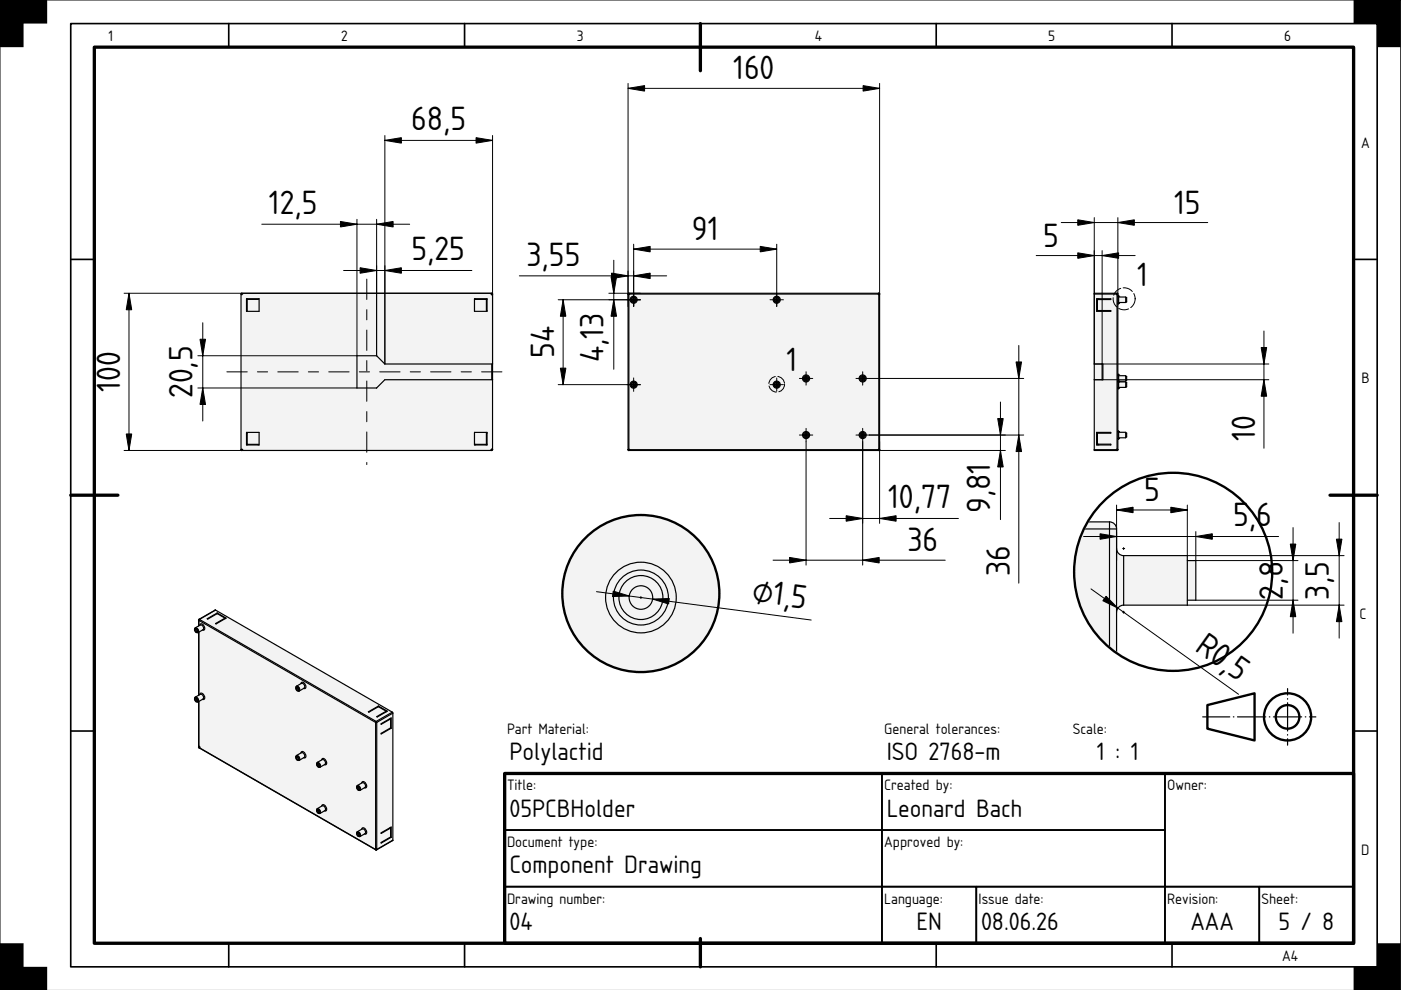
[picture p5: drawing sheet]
<svg xmlns="http://www.w3.org/2000/svg" width="297mm" height="210mm" viewBox="0 0 297 210" stroke-linecap="round" stroke-linejoin="round" font-family="sans-serif">
<path d="M0 0h297v210h-297z" fill="#fff" stroke="#000" stroke-width=".21"/>
<path d="M20 10h267v190h-267zM148.5 5v10M15 105h10M282 105h10M107 164h180v36h-180zM148.5 199v6" fill="none" stroke="#000" stroke-width=".7"/>
<g fill="none" stroke="#000" stroke-width=".35">
<path d="M15 5h277v200h-277zM48.5 5v5M98.5 5v5M198.5 5v5M248.5 5v5M15 55h5M287 55h5M15 155h5M287 155h5M107 164h80v12h-80zM107 176h80v12h-80zM187 176h60v12h-60z"/>
<path d="M187 164h60v12h-60zM247 164h40v24h-40zM48.5 200v5M98.5 200v5M107 188h80v12h-80zM187 188h20v12h-20zM198.5 200v5M207 188h40v12h-40zM247 188h20v12h-20zM248.5 200v5M267 188h20v12h-20z"/>
</g>
<path d="M0 0h10v5h-5v5h-5zM287 0h10v10h-5v-5h-5zM0 200h5v5h5v5h-10zM292 200h5v10h-10v-5h5z" fill="#000"/>
<g fill="none" stroke="#000" stroke-width=".5">
<path d="M256 149.5l10-2.5v10l-10-2.5z"/>
<circle cx="273" cy="152" r="5"/>
<circle cx="273" cy="152" r="2.5"/>
</g>
<path d="M255 152h24" fill="none" stroke="#000" stroke-width=".25" stroke-dasharray="6 .7 .1 .7" stroke-dashoffset=".2"/>
<path d="M273 158v-12" fill="none" stroke="#000" stroke-width=".25" stroke-dasharray="6 .7 .1 .7" stroke-dashoffset="4.6"/>
<g fill="#f1f3f5">
<path d="M232 62.2h4.8l.2 .1 .1 .6 1.8 .2v.9l-1.7 .1-.2 .2v15.2l.2 .2h1.5v.1h.2v.9h-.2v.1l-1.7 .1 1.9 .2v.9l-1.7 .1-.2 .2v9.2l.2 .2h1.5v.1h.2v.9h-.2v.1l-1.6 .1-.1 2.4-.2 .2h-4.8z" fill-rule="evenodd"/>
<path d="M232 62.3h4.8v33h-4.8v-14.8h1.8v-3.3h-1.8z" fill-rule="evenodd"/>
<path d="M232 77.2h1.7v3.3h-1.7z" fill-rule="evenodd"/>
<path d="M236.8 62.3h.2v33h-.2z" fill-rule="evenodd"/>
<path d="M237.2 91.7h1.5v1.1h-1.5z" fill-rule="evenodd"/>
<path d="M237.2 63h1.5v1.1h-1.5z" fill-rule="evenodd"/>
<path d="M237.2 79.7h1.5v1.1h-1.5z" fill-rule="evenodd"/>
<path d="M237.2 81h1.5v1.1h-1.5z" fill-rule="evenodd"/>
<path d="M232.5 91.7h3v.1h-2.8v2.4h2.8v.1h-3z" fill-rule="evenodd"/>
<path d="M232.5 63.3h3v.2h-2.8v2.3h2.8v.2h-3z" fill-rule="evenodd"/>
<path d="M232.5 63.3l.3 .2 .2-.2h2.5v.2h-2.8v2.3h2.8v.2h-3z" fill-rule="evenodd"/>
<path d="M232.5 91.7h3v.1h-2.8v2.4h2.8v.1h-2.5l-.2-.1-.3 .1z" fill-rule="evenodd"/>
</g>
<path d="M232 62.3h4.8M233.8 77.2v3.3M232 95.4h4.8" fill="none" stroke="#f1f3f5" stroke-width=".21"/>
<g fill="#f1f3f5">
<path d="M237 62.8l.2 .2v1.1l-.2 .2z" fill-rule="evenodd"/>
<path d="M237 91.5l.2 .2v1.1l-.2 .2z" fill-rule="evenodd"/>
<path d="M237 80.8l.2 .2v1.1l-.2 .2z" fill-rule="evenodd"/>
<path d="M237 79.5l.2 .2v1.1l-.2 .1z" fill-rule="evenodd"/>
<path d="M238.7 81.1h.2v.9h-.2z" fill-rule="evenodd"/>
<path d="M238.7 63.1h.2v.9h-.2z" fill-rule="evenodd"/>
<path d="M238.7 91.8h.2v.9h-.2z" fill-rule="evenodd"/>
<path d="M238.7 79.8h.2v.9h-.2z" fill-rule="evenodd"/>
<path d="M232.7 94.2l.3 .1h-.3z" fill-rule="evenodd"/>
<path d="M236.8 62.2l.2 .1h-.2z" fill-rule="evenodd"/>
<path d="M236.8 95.3h.2l-.2 .2z" fill-rule="evenodd"/>
<path d="M232.7 63.3h.3l-.2 .2z" fill-rule="evenodd"/>
</g>
<circle cx="238.3" cy="63.4" r="2.33" fill="none" stroke="#000" stroke-width=".21" stroke-dasharray="2.2 .5"/>
<g fill="none" stroke="#000" stroke-width=".25">
<path d="M232 77.2h1.8v3.3h-1.8M232 62.3h5M232.5 63.3h3v.2h-2.8v2.3h2.8v.2h-3zM232.7 63.3l.1 .2 .2-.2M233.7 77.2v3.3M236.8 62.2l.2 .1M236.8 62.2h-4.8v33.3h4.8M236.8 62.2v33.3M237 62.8l.2 .2M237 79.5l.2 .2M237 62.3v33M237.2 64.1l-.2 .2"/>
<path d="M237.2 63h1.5v1.1h-1.5M237.2 79.7h1.5v1.1h-1.5M237.2 63v1.1M237.2 79.7v1.1M238.7 63.1h.2v.9h-.2M238.7 79.8h.2v.9h-.2M232 95.3h5M232.7 94.2h2.8v.1h-3v-2.6h3v.1h-2.8v2.5M232.8 94.2l.2 .1M237 95.3l-.2 .2M237 80.8l.2 .2M237 91.5l.2 .2"/>
<path d="M237.2 82.1l-.2 .2M237.2 80.8l-.2 .1M237.2 92.8l-.2 .2M237.2 81h1.5v1.1h-1.5M237.2 91.7h1.5v1.1h-1.5M237.2 81v1.1M237.2 91.7v1.1M238.7 81.1h.2v.9h-.2M238.7 91.8h.2v.9h-.2"/>
</g>
<g fill="#fff" stroke="#000" stroke-width=".21">
<path d="M236.8 62.1v.5zM236.6 62.3h.5z" fill-rule="evenodd"/>
<path d="M236.8 95.1v.5zM236.6 95.3h.5z" fill-rule="evenodd"/>
<path d="M237.2 64.1v.4zM236.9 64.3h.5z" fill-rule="evenodd"/>
<path d="M237.2 82.1v.4zM236.9 82.3h.5z" fill-rule="evenodd"/>
<path d="M237.2 80.8v.4zM236.9 81h.5z" fill-rule="evenodd"/>
<path d="M237.2 92.8v.4zM236.9 93h.5z" fill-rule="evenodd"/>
<path d="M237.2 62.6v.4zM236.9 62.8h.5z" fill-rule="evenodd"/>
<path d="M237.2 80.6v.4zM236.9 80.8h.5z" fill-rule="evenodd"/>
<path d="M237.2 79.3v.4zM236.9 79.5h.5z" fill-rule="evenodd"/>
<path d="M237.2 91.3v.4zM236.9 91.5h.5z" fill-rule="evenodd"/>
</g>
<path d="M219.7 54.2h21M225 47.2h31.1M232 46.1v31.1h37M233.7 53.1v24.1M237 46.1v16.2M268 70.2v24.8M232 80.5h37" fill="none" stroke="#000" stroke-width=".21"/>
<path d="M228.5 53.6l3.5 .6-3.5 .6zM228.5 46.6l3.5 .6-3.5 .6zM233.7 54.2l3.5-.6v1.2zM237 47.2l3.5-.6v1.2zM267.4 73.7h1.2l-.6 3.5zM268 80.5l.6 3.5h-1.2z" fill="#000" stroke="#000" stroke-width=".21"/>
<g fill="#f1f3f5">
<path d="M133.2 62.2h53.2v33.3h-53.2z" fill-rule="evenodd"/>
<path d="M133.3 62.3h53v33h-53z" fill-rule="evenodd"/>
</g>
<path d="M133.2 62.3v33M133.3 62.3h53M186.4 62.3v33M133.3 95.4h53" fill="none" stroke="#f1f3f5" stroke-width=".21"/>
<g fill="#f1f3f5">
<path d="M134.3 62.1v2.9v-.7l.8-.7a.75 .75 0 0 1-1 .6 .75 .75 0 0 1-.3-1.2 .75 .75 0 0 1 1.2 .3l.1 .3-.8 .7 .6-.7a.58 .58 0 0 1-.8 .5 .58 .58 0 0 1-.2-1 .58 .58 0 0 1 1 .2v.3l-.6 .5 .5-.5a.47 .47 0 0 1-.6 .4 .47 .47 0 0 1-.2-.7 .47 .47 0 0 1 .7 0l.1 .3-.5 .4 .3-.4-.3 .2-.2-.2 .2-.3 .3 .3-.3 .2z" fill-rule="evenodd"/>
<path d="M164.7 62.1v2.9v-.7l.7-.7a.75 .75 0 0 1-1 .6 .75 .75 0 0 1-.3-1.2 .75 .75 0 0 1 1.3 .3v.3l-.7 .7 .6-.7a.58 .58 0 0 1-.8 .5 .58 .58 0 0 1-.2-1 .58 .58 0 0 1 .9 .2l.1 .3-.6 .5 .4-.5a.47 .47 0 0 1-.6 .4 .47 .47 0 0 1-.2-.7 .47 .47 0 0 1 .8 0v.3l-.4 .4 .2-.4-.2 .2-.3-.2 .3-.3 .2 .3-.2 .2z" fill-rule="evenodd"/>
<path d="M164.7 80.1v2.9v-.7l.7-.7a.75 .75 0 0 1-1 .6 .75 .75 0 0 1-.3-1.2 .75 .75 0 0 1 1.3 .3v.3l-.7 .7 .6-.7a.58 .58 0 0 1-.8 .5 .58 .58 0 0 1-.2-1 .58 .58 0 0 1 .9 .2l.1 .3-.6 .5 .4-.5a.47 .47 0 0 1-.6 .4 .47 .47 0 0 1-.2-.7 .47 .47 0 0 1 .8 0v.3l-.4 .4 .2-.4-.2 .2-.3-.2 .3-.3 .2 .3-.2 .2z" fill-rule="evenodd"/>
<path d="M134.3 80.1v2.9v-.7l.8-.7a.75 .75 0 0 1-1 .6 .75 .75 0 0 1-.3-1.2 .75 .75 0 0 1 1.2 .3l.1 .3-.8 .7 .6-.7a.58 .58 0 0 1-.8 .5 .58 .58 0 0 1-.2-1 .58 .58 0 0 1 1 .2v.3l-.6 .5 .5-.5a.47 .47 0 0 1-.6 .4 .47 .47 0 0 1-.2-.7 .47 .47 0 0 1 .7 0l.1 .3-.5 .4 .3-.4-.3 .2-.2-.2 .2-.3 .3 .3-.3 .2z" fill-rule="evenodd"/>
<path d="M170.9 78.8v2.9v-.7l.8-.8a.75 .75 0 0 1-1.1 .7 .75 .75 0 0 1-.2-1.2 .75 .75 0 0 1 1.2 .2l.1 .3-.8 .8 .6-.8a.58 .58 0 0 1-.8 .6 .58 .58 0 0 1-.2-1 .58 .58 0 0 1 .9 .2l.1 .2-.6 .6 .4-.6a.42 .42 0 0 1-.5 .4 .42 .42 0 0 1-.2-.6 .42 .42 0 0 1 .7 0v.2l-.4 .5 .3-.5-.3 .3-.2-.3 .2-.2 .3 .2-.3 .3z" fill-rule="evenodd"/>
<path d="M182.9 78.8v2.9v-.7l.8-.8a.75 .75 0 0 1-1.1 .7 .75 .75 0 0 1-.2-1.2 .75 .75 0 0 1 1.2 .2l.1 .3-.8 .8 .6-.8a.58 .58 0 0 1-.8 .6 .58 .58 0 0 1-.2-1 .58 .58 0 0 1 .9 .2l.1 .2-.6 .6 .4-.6a.42 .42 0 0 1-.5 .4 .42 .42 0 0 1-.2-.6 .42 .42 0 0 1 .7 0v.2l-.4 .5 .3-.5-.3 .3-.2-.3 .2-.2 .3 .2-.3 .3z" fill-rule="evenodd"/>
<path d="M182.9 90.8v2.9v-.7l.8-.8a.75 .75 0 0 1-1.1 .7 .75 .75 0 0 1-.2-1.2 .75 .75 0 0 1 1.2 .2l.1 .3-.8 .8 .6-.8a.58 .58 0 0 1-.8 .6 .58 .58 0 0 1-.2-1 .58 .58 0 0 1 .9 .2l.1 .2-.6 .6 .4-.6a.42 .42 0 0 1-.5 .4 .42 .42 0 0 1-.2-.6 .42 .42 0 0 1 .7 0v.2l-.4 .5 .3-.5-.3 .3-.2-.3 .2-.2 .3 .2-.3 .3z" fill-rule="evenodd"/>
<path d="M170.9 90.8v2.9v-.7l.8-.8a.75 .75 0 0 1-1.1 .7 .75 .75 0 0 1-.2-1.2 .75 .75 0 0 1 1.2 .2l.1 .3-.8 .8 .6-.8a.58 .58 0 0 1-.8 .6 .58 .58 0 0 1-.2-1 .58 .58 0 0 1 .9 .2l.1 .2-.6 .6 .4-.6a.42 .42 0 0 1-.5 .4 .42 .42 0 0 1-.2-.6 .42 .42 0 0 1 .7 0v.2l-.4 .5 .3-.5-.3 .3-.2-.3 .2-.2 .3 .2-.3 .3z" fill-rule="evenodd"/>
<path d="M133.2 95.3h.1v.2z" fill-rule="evenodd"/>
<path d="M186.3 62.2l.2 .1h-.2z" fill-rule="evenodd"/>
<path d="M133.2 62.2h.1v.1h-.1z" fill-rule="evenodd"/>
<path d="M186.3 95.3h.2l-.2 .2z" fill-rule="evenodd"/>
<circle cx="134.3" cy="63.6" r=".75"/>
<circle cx="164.7" cy="63.6" r=".75"/>
<circle cx="170.9" cy="80.2" r=".75"/>
<circle cx="182.9" cy="80.2" r=".75"/>
<circle cx="164.7" cy="81.6" r=".75"/>
<circle cx="134.3" cy="81.6" r=".75"/>
<circle cx="170.9" cy="92.2" r=".75"/>
<circle cx="182.9" cy="92.2" r=".75"/>
<circle cx="182.9" cy="92.2" r=".58"/>
<circle cx="134.3" cy="63.6" r=".58"/>
<circle cx="134.3" cy="81.6" r=".58"/>
<circle cx="170.9" cy="80.2" r=".58"/>
<circle cx="182.9" cy="80.2" r=".58"/>
<circle cx="164.7" cy="81.6" r=".58"/>
<circle cx="164.7" cy="63.6" r=".58"/>
<circle cx="170.9" cy="92.2" r=".58"/>
<circle cx="134.3" cy="63.6" r=".47"/>
<circle cx="164.7" cy="81.6" r=".47"/>
<circle cx="164.7" cy="63.6" r=".47"/>
<circle cx="134.3" cy="81.6" r=".47"/>
<circle cx="182.9" cy="92.2" r=".42"/>
<circle cx="170.9" cy="80.2" r=".42"/>
<circle cx="182.9" cy="80.2" r=".42"/>
<circle cx="170.9" cy="92.2" r=".42"/>
<circle cx="164.7" cy="63.6" r=".25"/>
<circle cx="134.3" cy="81.6" r=".25"/>
<circle cx="164.7" cy="81.6" r=".25"/>
<circle cx="134.3" cy="63.6" r=".25"/>
<circle cx="170.9" cy="80.2" r=".25"/>
<circle cx="182.9" cy="80.2" r=".25"/>
<circle cx="170.9" cy="92.2" r=".25"/>
<circle cx="182.9" cy="92.2" r=".25"/>
</g>
<path d="M132.9 63.6h2.9M163.3 63.6h2.8M132.9 81.6h2.9M163.3 81.6h2.8M169.5 80.2h2.8M169.5 92.2h2.8M181.5 80.2h2.8M181.5 92.2h2.8" fill="none" stroke="#f1f3f5" stroke-width=".21"/>
<circle cx="164.7" cy="81.5" r="1.67" fill="none" stroke="#000" stroke-width=".21" stroke-dasharray="2.2 .5"/>
<g fill="none" stroke="#000" stroke-width=".25">
<path d="M133.2 62.3v33M133.2 62.3h53.3M133.3 62.2l-.1 .1M133.3 62.2h53M133.3 62.2v33.3M186.3 62.2l.2 .1M186.3 62.2v33.3M186.5 62.3v33M133.2 95.3l.1 .2M133.2 95.3h53.3M133.3 95.5h53M186.5 95.3l-.2 .2"/>
<circle cx="134.3" cy="63.6" r=".75"/>
<circle cx="134.3" cy="63.6" r=".47"/>
<circle cx="134.3" cy="63.6" r=".58"/>
<circle cx="134.3" cy="63.6" r=".25"/>
<circle cx="164.7" cy="63.6" r=".75"/>
<circle cx="164.7" cy="63.6" r=".47"/>
<circle cx="164.7" cy="63.6" r=".58"/>
<circle cx="164.7" cy="63.6" r=".25"/>
<circle cx="134.3" cy="81.6" r=".75"/>
<circle cx="134.3" cy="81.6" r=".47"/>
<circle cx="134.3" cy="81.6" r=".58"/>
<circle cx="134.3" cy="81.6" r=".25"/>
<circle cx="164.7" cy="81.6" r=".75"/>
<circle cx="164.7" cy="81.6" r=".47"/>
<circle cx="164.7" cy="81.6" r=".58"/>
<circle cx="164.7" cy="81.6" r=".25"/>
<circle cx="170.9" cy="80.2" r=".75"/>
<circle cx="170.9" cy="92.2" r=".75"/>
<circle cx="170.9" cy="80.2" r=".42"/>
<circle cx="170.9" cy="92.2" r=".42"/>
<circle cx="170.9" cy="92.2" r=".58"/>
<circle cx="170.9" cy="80.2" r=".58"/>
<circle cx="170.9" cy="92.2" r=".25"/>
<circle cx="170.9" cy="80.2" r=".25"/>
<circle cx="182.9" cy="80.2" r=".75"/>
<circle cx="182.9" cy="92.2" r=".75"/>
<circle cx="182.9" cy="80.2" r=".42"/>
<circle cx="182.9" cy="92.2" r=".42"/>
<circle cx="182.9" cy="92.2" r=".58"/>
<circle cx="182.9" cy="80.2" r=".58"/>
<circle cx="182.9" cy="92.2" r=".25"/>
<circle cx="182.9" cy="80.2" r=".25"/>
</g>
<g fill="none" stroke="#000" stroke-width=".21" stroke-dasharray="4.3 2.2 2.2 2.2">
<path d="M134.3 65v-2.9M135.8 63.6h-2.9M164.7 65v-2.9M166.1 63.6h-2.8M134.3 83v-2.9M135.8 81.6h-2.9M164.7 83v-2.9M166.1 81.6h-2.8M170.9 81.7v-2.9M170.9 93.7v-2.9M172.3 80.2h-2.8M172.3 92.2h-2.8"/>
<path d="M182.9 81.7v-2.9M182.9 93.7v-2.9M184.3 80.2h-2.8M184.3 92.2h-2.8"/>
</g>
<g fill="#fff" stroke="#000" stroke-width=".21">
<path d="M133.3 62.1v.5zM133.1 62.3h.5z" fill-rule="evenodd"/>
<path d="M186.3 62.1v.5zM186.1 62.3h.5z" fill-rule="evenodd"/>
<path d="M186.3 95.1v.5zM186.1 95.3h.5z" fill-rule="evenodd"/>
<path d="M133.3 95.1v.5zM133.1 95.3h.5z" fill-rule="evenodd"/>
<path d="M134.3 63.3v.5zM134.1 63.6h.5z" fill-rule="evenodd"/>
<path d="M134.3 81.3v.5zM134.1 81.6h.5z" fill-rule="evenodd"/>
<path d="M164.7 63.3v.5zM164.5 63.6h.4z" fill-rule="evenodd"/>
<path d="M164.7 81.3v.5zM164.5 81.6h.4z" fill-rule="evenodd"/>
<path d="M170.9 80v.5zM170.7 80.2h.4z" fill-rule="evenodd"/>
<path d="M170.9 92v.5zM170.7 92.2h.4z" fill-rule="evenodd"/>
<path d="M182.9 80v.5zM182.7 80.2h.4z" fill-rule="evenodd"/>
<path d="M182.9 92v.5zM182.7 92.2h.4z" fill-rule="evenodd"/>
</g>
<g fill="none" stroke="#000" stroke-width=".21">
<path d="M133.2 18.7h53.3M133.2 17.7v47.3M186.5 17.7v44.6M110.1 58.5h31.2M130.1 55.2v23.1M134.3 51.8v13.2M134.3 52.8h30.4M164.7 51.8v13.2M118.4 63.6h17.4M119.4 63.6v18M129.1 62.2h6.7M216 73.2v50.4"/>
<path d="M118.4 81.6h17.4M170.9 93.7v26.1M182.9 93.7v26.1M184.3 92.2h32.7M184.3 95.5h28.9M184.3 80.2h32.7M186.5 93.7v17.3M212.1 85.2v25M163.9 118.8h36.5M175.9 109.9h27.3"/>
</g>
<g fill="#000" stroke="#000" stroke-width=".21">
<path d="M133.2 18.7l3.5-.5v1.1zM183 18.2l3.5 .5-3.5 .6zM129.7 57.9l3.5 .6-3.5 .6zM134.3 58.5l3.5-.6v1.2zM134.3 52.8l3.5-.6v1.2zM161.2 52.2l3.5 .6-3.5 .6zM119.4 63.6l.6 3.5h-1.2zM129.6 58.7h1.1l-.6 3.5zM130.1 63.6l.6 3.5h-1.1zM118.8 78.1h1.2l-.6 3.5zM211.5 88.7h1.2l-.6 3.5zM212.1 95.5l.6 3.5h-1.2z"/>
<path d="M215.4 76.7h1.2l-.6 3.5zM216 92.2l.6 3.5h-1.2zM167.4 118.2l3.5 .6-3.5 .6zM179.4 109.3l3.5 .6-3.5 .6zM182.9 118.8l3.5-.6v1.2zM186.5 109.9l3.5-.6v1.2z"/>
</g>
<g fill="#f1f3f5">
<path d="M51.1 62.2h53.3v33.3h-53.3z" fill-rule="evenodd"/>
<path d="M51.1 62.2h53.3v15h-22.8l-1.8-1.8h-4.1v6.9h4.1l1.8-1.8h22.8v15h-53.3z" fill-rule="evenodd"/>
<path d="M75.7 75.4h4.1l1.8 1.8h22.7v3.3h-22.7l-1.8 1.8h-4.1z" fill-rule="evenodd"/>
<path d="M52.3 63.3h2.6v2.7h-2.6z" fill-rule="evenodd"/>
<path d="M52.3 91.7h2.6v2.6h-2.6z" fill-rule="evenodd"/>
<path d="M100.6 91.7h2.7v2.6h-2.7z" fill-rule="evenodd"/>
<path d="M100.6 63.3h2.7v2.7h-2.7z" fill-rule="evenodd"/>
<path d="M100.6 91.7h2.7l-.2 .1v2.4l.2 .1-.2-.1h-2.3l-.2 .1z" fill-rule="evenodd"/>
<path d="M52.3 91.7h2.6v2.6l-.1-.1h-2.4l-.1 .1 .1-.1v-2.4z" fill-rule="evenodd"/>
<path d="M52.3 63.3l.1 .2h2.4l.1-.2v2.7h-2.6l.1-.2v-2.3z" fill-rule="evenodd"/>
<path d="M100.6 63.3l.2 .2h2.3l.2-.2-.2 .2v2.3l.2 .2h-2.7z" fill-rule="evenodd"/>
</g>
<path d="M52.3 63.5v2.3M52.4 63.4h2.4M100.8 63.4h2.3M103.2 63.5v2.3M104.3 77.2v3.3M52.3 91.8v2.4M52.4 94.3h2.4M100.8 94.3h2.3M103.2 91.8v2.4" fill="none" stroke="#f1f3f5" stroke-width=".21"/>
<g fill="none" stroke="#000" stroke-width=".25">
<path d="M51.1 62.2h53.3v33.3h-53.3zM52.3 63.3h2.6v2.7h-2.6zM52.4 63.3v2.5h-.1M54.8 63.3v.2h-2.5M79.8 75.4l1.8 1.8h22.8M79.8 75.4h.1M79.8 75.4h-4.1v6.9h4.1M100.6 63.3h2.7v2.7h-2.7zM100.8 63.3v.2h2.5M103.1 63.3v.2M103.1 63.5v2.3h.2M104.3 77.2v3.3"/>
<path d="M52.3 91.7h2.6v2.6h-2.6zM52.3 91.8h.1v2.5M52.3 94.2h2.5v.1M79.8 82.3h.1M100.6 91.7h2.7v2.6h-2.7zM103.1 94.2v.1M103.3 91.8h-.2v2.4M103.3 94.2h-2.5v.1M104.4 80.5h-22.8l-1.8 1.8"/>
</g>
<path d="M77.8 59.2v39.3M48.1 78.8h59.3" fill="none" stroke="#000" stroke-width=".21" stroke-dasharray="4.3 2.2 2.2 2.2"/>
<g fill="#fff" stroke="#000" stroke-width=".21">
<path d="M104.3 62.1v.5zM104 62.3h.5z" fill-rule="evenodd"/>
<path d="M51.3 62.1v.5zM51 62.3h.5z" fill-rule="evenodd"/>
<path d="M51.3 95.1v.5zM51 95.3h.5z" fill-rule="evenodd"/>
<path d="M104.3 95.1v.5zM104 95.3h.5z" fill-rule="evenodd"/>
</g>
<path d="M81.6 29.8h22.8M81.6 28.7v48.5M104.4 28.7v48.5M55.5 47.5h31.3M72.8 57.4h27.2M75.7 46.5v28.9h-33.8M79.8 46.5v28.9M26.3 62.2h78M27.3 62.2v33.3M43 68.4v20.9M26.3 95.5h78M41.9 82.3h33.8" fill="none" stroke="#000" stroke-width=".21"/>
<path d="M81.6 29.8l3.5-.6v1.2zM100.9 29.2l3.5 .6-3.5 .6zM72.2 47l3.5 .5-3.5 .6zM76.3 56.8l3.5 .6-3.5 .5zM79.8 47.5l3.5-.5v1.1zM81.6 57.4l3.5-.6v1.1zM27.3 62.2l.6 3.5h-1.1zM42.4 71.9h1.2l-.6 3.5zM26.8 92h1.1l-.6 3.5zM43 82.3l.6 3.5h-1.2z" fill="#000" stroke="#000" stroke-width=".21"/>
<g fill="#f1f3f5">
<path d="M42.1 131.4l3.6-2 37.6 21.7v27.1l-3.6 2-37.5-21.6-.1-9.8a.59 .59 0 0 1-.7-.2 .59 .59 0 0 1 0-.8l.7-.4v-13.3a.59 .59 0 0 1-.7-.2 .59 .59 0 0 1 0-.8l.7-.4z" fill-rule="evenodd"/>
<path d="M42.2 131.5l37.4 21.7v26.9l-37.4-21.6v-9.8l.7-.4h.3a.79 .79 0 0 0 .1-.9 .79 .79 0 0 0-.9-.4l-.2 .4v-13.4l.7-.4h.3a.79 .79 0 0 0 .1-.9 .79 .79 0 0 0-.9-.4l-.2 .4z" fill-rule="evenodd"/>
<path d="M42.3 131.3l3.4-1.9 37.5 21.6-3.4 2z" fill-rule="evenodd"/>
<path d="M79.9 153.2l3.4-2v26.9l-3.4 2z" fill-rule="evenodd"/>
<path d="M42.3 131.3l37.5 21.7-.2 .2-37.4-21.7z" fill-rule="evenodd"/>
<path d="M79.6 153.2h.3v26.9h-.1h-.2z" fill-rule="evenodd"/>
<path d="M62.9 160.2l.9-.6 .1-.2a.79 .79 0 0 1 .8 .4 .79 .79 0 0 1-.1 .9h-.2l-1 .5a.61 .61 0 0 1-.6-.3 .61 .61 0 0 1 .1-.7z" fill-rule="evenodd"/>
<path d="M62.9 145.5l.9-.5 .1-.3a.79 .79 0 0 1 .8 .4 .79 .79 0 0 1-.1 .9h-.2l-1 .5a.61 .61 0 0 1-.6-.3 .61 .61 0 0 1 .1-.7z" fill-rule="evenodd"/>
<path d="M67.3 161.7l.9-.6 .1-.2a.79 .79 0 0 1 .8 .4 .79 .79 0 0 1-.1 .9l-.2-.1-1 .6-.2-.1a.61 .61 0 0 1-.3-.9z" fill-rule="evenodd"/>
<path d="M75.7 166.6l1-.6 .1-.2a.79 .79 0 0 1 .8 .4 .79 .79 0 0 1-.1 .9l-.2-.1-1 .6-.3-.1a.61 .61 0 0 1-.3-.9z" fill-rule="evenodd"/>
<path d="M75.7 176.4l1-.6 .1-.2a.79 .79 0 0 1 .8 .4 .79 .79 0 0 1-.1 .9l-.2-.1-1 .6-.3-.1a.61 .61 0 0 1-.3-.9z" fill-rule="evenodd"/>
<path d="M67.3 171.5l.9-.6 .1-.2a.79 .79 0 0 1 .8 .4 .79 .79 0 0 1-.1 .9l-.2-.1-1 .6-.2-.1a.61 .61 0 0 1-.3-.9z" fill-rule="evenodd"/>
<path d="M42.2 158.6l37.5 21.6z" fill-rule="evenodd"/>
<path d="M41.4 133.1l.7-.4a.6 .6 0 0 1 .9 0 .6 .6 0 0 1-.1 .9l-.9 .5a.67 .67 0 0 0-.6-1z" fill-rule="evenodd"/>
<path d="M41.4 147.8l.7-.4a.6 .6 0 0 1 .9 0 .6 .6 0 0 1-.1 .9l-.9 .5a.67 .67 0 0 0-.6-1z" fill-rule="evenodd"/>
<path d="M75.7 176.4l1-.6a.6 .6 0 0 1 .7 .3 .6 .6 0 0 1-.1 .7l-1 .6a.67 .67 0 0 0-.6-1z" fill-rule="evenodd"/>
<path d="M67.3 171.5l.9-.6a.6 .6 0 0 1 .7 .3 .6 .6 0 0 1-.1 .7l-1 .6a.67 .67 0 0 0-.5-1z" fill-rule="evenodd"/>
<path d="M62.9 145.5l.9-.5a.6 .6 0 0 1 .7 .2 .6 .6 0 0 1-.1 .8l-1 .5a.67 .67 0 0 0-.5-1z" fill-rule="evenodd"/>
<path d="M67.3 161.7l.9-.6a.6 .6 0 0 1 .7 .3 .6 .6 0 0 1-.1 .7l-1 .6a.67 .67 0 0 0-.5-1z" fill-rule="evenodd"/>
<path d="M62.9 160.2l.9-.6a.6 .6 0 0 1 .7 .3 .6 .6 0 0 1-.1 .8l-1 .5a.67 .67 0 0 0-.5-1z" fill-rule="evenodd"/>
<path d="M75.7 166.6l1-.6a.6 .6 0 0 1 .7 .3 .6 .6 0 0 1-.1 .7l-1 .6a.67 .67 0 0 0-.6-1z" fill-rule="evenodd"/>
<path d="M79.8 153l3.4-2 .1 .1v.1l-3.4 2z" fill-rule="evenodd"/>
<path d="M78.1 150.9l2.1-1.2 1.9 1.1-2.1 1.2-.1-.1 2-1.1-1.7-1-2 1.2z" fill-rule="evenodd"/>
<path d="M43.9 131.2l2.2-1.2 1.8 1.1-2.1 1.2-.1-.1 2-1.1-1.6-1-2.1 1.2z" fill-rule="evenodd"/>
<path d="M80.8 153.4l2.1-1.2v2.2l-2.1 1.2v-.1l2-1.2v-1.9l-2 1.2z" fill-rule="evenodd"/>
<path d="M80.8 176.6l2.1-1.3v2.2l-2.1 1.3v-.2l2-1.1v-1.9l-2 1.1z" fill-rule="evenodd"/>
</g>
<path d="M42.1 134v13.4" fill="none" stroke="#f1f3f5" stroke-width=".21"/>
<g fill="#f1f3f5">
<path d="M42.1 148.8v9.6z" fill-rule="evenodd"/>
<path d="M76.8 175.6a.79 .79 0 0 1 .8 .4 .79 .79 0 0 1-.1 .9l-.2-.1a.6 .6 0 0 0 .1-.7 .6 .6 0 0 0-.7-.3z" fill-rule="evenodd"/>
<path d="M76.8 165.8a.79 .79 0 0 1 .8 .4 .79 .79 0 0 1-.1 .9l-.2-.1a.6 .6 0 0 0 .1-.7 .6 .6 0 0 0-.7-.3z" fill-rule="evenodd"/>
<path d="M63.9 159.4a.79 .79 0 0 1 .8 .4 .79 .79 0 0 1-.1 .9h-.2a.6 .6 0 0 0 .1-.8 .6 .6 0 0 0-.7-.3z" fill-rule="evenodd"/>
<path d="M63.9 144.7a.79 .79 0 0 1 .8 .4 .79 .79 0 0 1-.1 .9h-.2a.6 .6 0 0 0 .1-.8 .6 .6 0 0 0-.7-.2z" fill-rule="evenodd"/>
<path d="M68.3 170.7a.79 .79 0 0 1 .8 .4 .79 .79 0 0 1-.1 .9l-.2-.1a.6 .6 0 0 0 .1-.7 .6 .6 0 0 0-.7-.3z" fill-rule="evenodd"/>
<path d="M68.3 160.9a.79 .79 0 0 1 .8 .4 .79 .79 0 0 1-.1 .9l-.2-.1a.6 .6 0 0 0 .1-.7 .6 .6 0 0 0-.7-.3z" fill-rule="evenodd"/>
<path d="M42.4 147a.79 .79 0 0 1 .9 .4 .79 .79 0 0 1-.1 .9h-.3a.6 .6 0 0 0 .2-.8 .6 .6 0 0 0-.7-.2z" fill-rule="evenodd"/>
<path d="M42.4 132.3a.79 .79 0 0 1 .9 .4 .79 .79 0 0 1-.1 .9h-.3a.6 .6 0 0 0 .2-.8 .6 .6 0 0 0-.7-.2z" fill-rule="evenodd"/>
<path d="M41.3 148a.45 .45 0 0 1 .5 .3 .45 .45 0 0 1-.1 .5l-.4-.4z" fill-rule="evenodd"/>
<path d="M62.7 160.4h.1a.45 .45 0 0 1 .5 .2 .45 .45 0 0 1-.2 .6l-.4-.4z" fill-rule="evenodd"/>
<path d="M62.7 145.7h.1a.45 .45 0 0 1 .5 .2 .45 .45 0 0 1-.2 .6l-.4-.4z" fill-rule="evenodd"/>
<path d="M41.3 133.3a.45 .45 0 0 1 .5 .3 .45 .45 0 0 1-.1 .5l-.4-.4z" fill-rule="evenodd"/>
<path d="M67.2 161.9a.38 .38 0 0 1 .5 .2 .38 .38 0 0 1-.2 .5l-.3-.3z" fill-rule="evenodd"/>
<path d="M67.2 171.7a.38 .38 0 0 1 .5 .2 .38 .38 0 0 1-.2 .5l-.3-.3z" fill-rule="evenodd"/>
<path d="M75.7 166.8a.38 .38 0 0 1 .4 .2 .38 .38 0 0 1-.1 .5l-.3-.3z" fill-rule="evenodd"/>
<path d="M75.7 176.6a.38 .38 0 0 1 .4 .2 .38 .38 0 0 1-.1 .5l-.3-.3z" fill-rule="evenodd"/>
<path d="M80.8 178.6l2-1.1h.1l-2.1 1.3z" fill-rule="evenodd"/>
<path d="M78.1 150.9l2.1-1.2v.1l-2 1.2z" fill-rule="evenodd"/>
<path d="M80.8 155.5l2-1.2 .1 .1-2.1 1.2z" fill-rule="evenodd"/>
<path d="M43.9 131.2l2.2-1.2v.1l-2.1 1.2z" fill-rule="evenodd"/>
<path d="M79.9 151.9l2-1.1v.1l-1.9 1.1z" fill-rule="evenodd"/>
<path d="M45.7 132.2l2-1.1v.1l-1.9 1.1z" fill-rule="evenodd"/>
<path d="M80.8 153.4l1.9-1h.1l-2 1.2z" fill-rule="evenodd"/>
<path d="M80.8 176.6l1.9-1.1 .1 .1-2 1.1z" fill-rule="evenodd"/>
<path d="M46.1 130l1.8 1.1-.2 .1v-.1l-1.6-1z" fill-rule="evenodd"/>
<path d="M82.7 152.4l.2-.2v2.2l-.1-.1v-1.9z" fill-rule="evenodd"/>
<path d="M80.2 149.7l1.9 1.1-.2 .1v-.1l-1.7-1z" fill-rule="evenodd"/>
<path d="M82.7 175.5l.2-.2v2.2h-.1v-1.9z" fill-rule="evenodd"/>
<path d="M75.7 166.6a.6 .6 0 0 1 .6 .3 .6 .6 0 0 1-.1 .7l-.1-.1a.4 .4 0 0 0 .1-.6 .4 .4 0 0 0-.6 0z" fill-rule="evenodd"/>
<path d="M67.3 161.7a.6 .6 0 0 1 .6 .3 .6 .6 0 0 1-.2 .7l-.1-.1a.4 .4 0 0 0 .2-.6 .4 .4 0 0 0-.7 0z" fill-rule="evenodd"/>
<path d="M75.7 176.4a.6 .6 0 0 1 .6 .3 .6 .6 0 0 1-.1 .7l-.1-.1a.4 .4 0 0 0 .1-.6 .4 .4 0 0 0-.6 0z" fill-rule="evenodd"/>
<path d="M67.3 171.5a.6 .6 0 0 1 .6 .3 .6 .6 0 0 1-.2 .7l-.1-.1a.4 .4 0 0 0 .2-.6 .4 .4 0 0 0-.7 0z" fill-rule="evenodd"/>
<path d="M42.2 131.3l3.4-2z" fill-rule="evenodd"/>
<path d="M79.9 180.1l3.4-1.9z" fill-rule="evenodd"/>
<path d="M41.4 133.2a.48 .48 0 0 1 .5 .3 .48 .48 0 0 1 0 .5l-.1-.4z" fill-rule="evenodd"/>
<path d="M62.9 160.3a.48 .48 0 0 1 .5 .3 .48 .48 0 0 1-.1 .5l-.1-.5z" fill-rule="evenodd"/>
<path d="M62.9 145.6a.48 .48 0 0 1 .5 .3 .48 .48 0 0 1-.1 .5l-.1-.5z" fill-rule="evenodd"/>
<path d="M41.4 147.9a.48 .48 0 0 1 .5 .3 .48 .48 0 0 1 0 .5l-.1-.4z" fill-rule="evenodd"/>
<path d="M41.4 133.1a.61 .61 0 0 1 .6 .4 .61 .61 0 0 1-.1 .6h-.1a.46 .46 0 0 0 .1-.6 .46 .46 0 0 0-.6-.2z" fill-rule="evenodd"/>
<path d="M62.9 145.5a.61 .61 0 0 1 .6 .4 .61 .61 0 0 1-.2 .6h-.1a.46 .46 0 0 0 .2-.6 .46 .46 0 0 0-.7-.2z" fill-rule="evenodd"/>
<path d="M62.9 160.2a.61 .61 0 0 1 .6 .3 .61 .61 0 0 1-.2 .7h-.1a.46 .46 0 0 0 .2-.6 .46 .46 0 0 0-.7-.2z" fill-rule="evenodd"/>
<path d="M41.4 147.8a.61 .61 0 0 1 .6 .4 .61 .61 0 0 1-.1 .6h-.1a.46 .46 0 0 0 .1-.6 .46 .46 0 0 0-.6-.2z" fill-rule="evenodd"/>
<path d="M75.8 176.5a.42 .42 0 0 1 .5 .2 .42 .42 0 0 1-.1 .5l-.1-.4z" fill-rule="evenodd"/>
<path d="M75.8 166.7a.42 .42 0 0 1 .5 .2 .42 .42 0 0 1-.1 .5l-.1-.4z" fill-rule="evenodd"/>
<path d="M67.3 171.6a.42 .42 0 0 1 .5 .2 .42 .42 0 0 1-.1 .5l-.1-.4z" fill-rule="evenodd"/>
<path d="M67.3 161.8a.42 .42 0 0 1 .5 .2 .42 .42 0 0 1-.1 .5l-.1-.4z" fill-rule="evenodd"/>
<path d="M75.8 166.9l.2 .2v.3l-.2-.1z" fill-rule="evenodd"/>
<path d="M41.4 148.2l.3 .1v.3l-.2-.1z" fill-rule="evenodd"/>
<path d="M67.3 171.8l.2 .2v.3l-.2-.1z" fill-rule="evenodd"/>
<path d="M67.3 162l.2 .2v.3l-.2-.1z" fill-rule="evenodd"/>
<path d="M62.9 160.6l.2 .1v.3l-.2-.1z" fill-rule="evenodd"/>
<path d="M62.9 145.9l.2 .1v.3l-.2-.1z" fill-rule="evenodd"/>
<path d="M41.4 133.5l.3 .1v.3l-.2-.1z" fill-rule="evenodd"/>
<path d="M75.8 176.7l.2 .2v.3l-.2-.1z" fill-rule="evenodd"/>
<path d="M42.1 131.5v1.2z" fill-rule="evenodd"/>
<path d="M79.8 153l.1 .2h-.3z" fill-rule="evenodd"/>
<path d="M42.2 131.3v.2z" fill-rule="evenodd"/>
<path d="M79.6 180.1h.3z" fill-rule="evenodd"/>
<path d="M83.2 178.2l.1-.1z" fill-rule="evenodd"/>
<path d="M42.1 158.4l.1 .1z" fill-rule="evenodd"/>
<path d="M42.2 158.5h.1z" fill-rule="evenodd"/>
<path d="M42.1 158.4l.1 .2z" fill-rule="evenodd"/>
<path d="M79.7 180.2h.1z" fill-rule="evenodd"/>
<path d="M67.2 161.9l.1-.1z" fill-rule="evenodd"/>
<path d="M67.2 171.7l.1-.1z" fill-rule="evenodd"/>
<path d="M75.7 176.6l.1-.1z" fill-rule="evenodd"/>
<path d="M75.7 166.8l.1-.1z" fill-rule="evenodd"/>
<path d="M41.3 148l.2-.1z" fill-rule="evenodd"/>
<path d="M62.8 145.7l.1-.1z" fill-rule="evenodd"/>
<path d="M62.8 160.4l.1-.1z" fill-rule="evenodd"/>
<path d="M41.3 133.3l.2-.1z" fill-rule="evenodd"/>
</g>
<g fill="none" stroke="#000" stroke-width=".25">
<path d="M41.3 133.3v.5l.5 .3M41.3 133.3l.5 .3v.5M41.4 133.1a.67 .67 0 0 1 .6 1M41.4 133.1l-.1 .2M41.4 133.1l1.1-.6a.67 .67 0 0 1 .6 1l-1.1 .6M41.4 133.5l.3 .1v.3l-.2-.1zM41.5 133.2l.4 .3v.5M41.5 133.2l-.1 .1M41.5 133.2l-.2 .1M41.8 134.1h.2M41.9 134h.1M41.9 134l-.1 .1"/>
<path d="M42.1 131.5h.1M42.1 131.5v1.2M42.2 134l-.1 13.4M42.2 131.5l37.4 21.7M42.2 131.3l-.1 .2M42.2 131.3h.1M42.3 131.3l-.1 .2M42.3 131.3l37.5 21.7M42.4 132.6v-.3a.79 .79 0 0 1 .9 .4 .79 .79 0 0 1-.1 .9h-.3M45.6 129.3v.1M45.6 129.3l.1 .1M45.6 129.3l-3.4 2"/>
<path d="M45.7 129.4l37.5 21.6M45.7 129.4l-3.4 1.9M46.1 130l-2.2 1.2 .1 .1 2.1-1.2M46.1 130l1.8 1.1-2.1 1.2-.1-.1 2-1.1M46.1 130.1l1.6 1M46.1 130v.1M47.7 131.1v.1M41.3 148v.5l.5 .3M41.3 148l.5 .3v.5M41.4 147.8a.67 .67 0 0 1 .6 1M41.4 147.8l-.1 .2M41.4 147.8l1.1-.6a.67 .67 0 0 1 .6 1l-1.1 .6"/>
<path d="M41.4 148.2l.3 .1v.3l-.2-.1zM41.5 147.9l.4 .3v.5M41.5 147.9l-.1 .1M41.5 147.9l-.2 .1M41.8 148.8h.2M41.9 148.7h.1M41.9 148.7l-.1 .1M42.1 158.4l.1 .2M42.1 158.4l.1 .1M42.2 158.3l-.1 .1M42.2 158.5v.1M42.2 148.7v9.8"/>
<path d="M42.2 158.5l37.5 21.7M42.3 158.5l-.1 .1M42.4 147.3v-.3a.79 .79 0 0 1 .9 .4 .79 .79 0 0 1-.1 .9h-.3M62.8 145.7v.5l.4 .3M62.8 145.7l.4 .2v.6M62.9 145.5a.67 .67 0 0 1 .5 1M62.9 145.5l-.2 .2M62.9 145.5l1-.6a.67 .67 0 0 1 .6 1l-1.1 .6M62.9 145.9l.2 .1v.3l-.2-.1zM62.9 145.6l.5 .3v.5M62.9 145.6v.1M62.9 145.6l-.1 .1"/>
<path d="M63.2 146.5h.2M63.4 146.4h-.1M63.4 146.4l-.2 .1M63.8 145l.1-.3a.79 .79 0 0 1 .8 .4 .79 .79 0 0 1-.1 .9h-.2M63.8 159.6l.1-.2a.79 .79 0 0 1 .8 .4 .79 .79 0 0 1-.1 .9h-.2M79.6 153.2h.3M79.6 153.2v26.9M79.8 153l.1 .2M79.8 153l-.2 .2M79.9 153.2v26.9M80.2 149.7l1.9 1.1-2.1 1.2-.1-.1 2-1.1M80.2 149.7l-2.1 1.2 .1 .1 2-1.2"/>
<path d="M80.2 149.8l1.7 1M80.2 149.7v.1M81.9 150.8v.1M82.7 152.4h.1M82.8 152.4l-2 1.2v-.2l2.1-1.2v2.2M82.8 154.3l-2 1.2v.1l2.1-1.2M82.8 152.4v1.9M82.8 154.3l.1 .1M83.2 151l.1 .2M83.2 151l-3.4 2M83.3 151.2v26.9M83.3 151.2l-3.4 2"/>
<path d="M62.8 160.4v.5l.4 .3M62.8 160.4l.4 .2v.6M62.9 160.2a.67 .67 0 0 1 .5 1M62.9 160.2l-.2 .2M62.9 160.2l1-.6a.67 .67 0 0 1 .6 1l-1.1 .6M62.9 160.6l.2 .1v.3l-.2-.1zM62.9 160.3l.5 .3v.5M62.9 160.3v.1M62.9 160.3l-.1 .1M63.2 161.2h.2M63.4 161.1h-.1M63.4 161.1l-.2 .1"/>
<path d="M67.2 161.9v.5l.4 .2M67.2 161.9l.4 .2v.5M67.2 171.7v.5l.4 .2M67.2 171.7l.4 .2v.5M67.3 161.7a.67 .67 0 0 1 .5 1M67.3 161.7l-.2 .3M67.3 171.5a.67 .67 0 0 1 .5 1M67.3 171.5l-.2 .3M67.3 161.7l1-.7a.67 .67 0 0 1 .6 1.1l-1.1 .6M67.3 171.5l1-.7a.67 .67 0 0 1 .6 1.1l-1.1 .6M67.3 162l.2 .2v.3l-.2-.1zM67.3 171.8l.2 .2v.3l-.2-.1z"/>
<path d="M67.3 161.8l.5 .2v.5M67.3 161.8v.1M67.3 171.6l.5 .2v.5M67.3 171.6v.1M67.3 161.8l-.1 .1M67.3 171.6l-.1 .1M67.5 162.6h.1M67.5 172.4h.1M67.6 162.6l.2 .1M67.6 172.4l.2 .1M67.8 162.5h-.1M67.8 172.3h-.1"/>
<path d="M67.8 162.5l-.2 .1M67.8 172.3l-.2 .1M68.2 161.1l.1-.2a.79 .79 0 0 1 .8 .4 .79 .79 0 0 1-.1 .9l-.2-.1M68.2 170.9l.1-.2a.79 .79 0 0 1 .8 .4 .79 .79 0 0 1-.1 .9l-.2-.1M75.7 166.8v.5l.4 .2M75.7 166.8l.4 .2v.5M75.7 176.6v.5l.4 .2M75.7 176.6l.4 .2v.5M75.7 166.6a.67 .67 0 0 1 .6 1M75.7 166.6l-.1 .3M75.7 176.4a.67 .67 0 0 1 .6 1M75.7 176.4l-.1 .3"/>
<path d="M75.7 166.6l1.1-.7a.67 .67 0 0 1 .6 1.1l-1.1 .6M75.7 176.4l1.1-.7a.67 .67 0 0 1 .6 1.1l-1.1 .6M75.8 166.9l.2 .2v.3l-.2-.1zM75.8 176.7l.2 .2v.3l-.2-.1zM75.8 166.7l.4 .2v.5M75.8 166.7v.1M75.8 176.5l.4 .2v.5M75.8 176.5v.1M75.8 166.7l-.1 .1M75.8 176.5l-.1 .1M76 167.5l.3 .1M76 177.3l.3 .1"/>
<path d="M76.2 167.4h.1M76.2 177.2h.1M76.2 167.4l-.1 .1M76.2 177.2l-.1 .1M76.7 166l.1-.2a.79 .79 0 0 1 .8 .4 .79 .79 0 0 1-.1 .9l-.2-.1M76.7 175.8l.1-.2a.79 .79 0 0 1 .8 .4 .79 .79 0 0 1-.1 .9l-.2-.1M82.7 175.5l.1 .1M82.8 177.5l-2 1.1v.2l2.1-1.3M82.8 175.6l-2 1.1v-.1l2.1-1.3v2.2M82.8 175.6v1.9M82.8 177.5h.1M83.3 178.1l-.1 .1"/>
<path d="M83.3 178.1l-3.5 2.1M79.6 180.1h.3M79.6 180.1l.1 .1M79.7 180.2h.1M79.9 180.1l-.1 .1"/>
</g>
<g fill="#fff" stroke="#000" stroke-width=".21">
<path d="M42.3 131.2v.5zM42.1 131.5h.4z" fill-rule="evenodd"/>
<path d="M79.8 179.8v.5zM79.5 180h.5z" fill-rule="evenodd"/>
<path d="M42.3 158.2v.4zM42.1 158.4h.4z" fill-rule="evenodd"/>
</g>
<g fill="#f1f3f5">
<path d="M230.4 110.7h4.8a1.5 1.5 0 0 1 1.5 1.5v4.1a1.5 1.5 0 0 0 1.5 1.5h13.5v1.1h1.8v8.4h-1.8v1h-13.5a1.5 1.5 0 0 0-1.5 1.5v8.9a21.2 21.2 0 0 1-6.3-28z" fill-rule="evenodd"/>
<path d="M229.6 112.2h5.6v25.4a21.2 21.2 0 0 1-5.6-25.4z" fill-rule="evenodd"/>
<path d="M238.2 117.8h13.5v10.5h-13.5z" fill-rule="evenodd"/>
<path d="M235.2 112.2h1.5v26.5l-1.5-1.1z" fill-rule="evenodd"/>
<path d="M236.7 116.3a1.5 1.5 0 0 0 1.5 1.5v10.5a1.5 1.5 0 0 0-1.5 1.5z" fill-rule="evenodd"/>
<path d="M251.7 118.9h1.8v8.4h-1.8z" fill-rule="evenodd"/>
<path d="M230.4 110.7h4.8v1.5h-5.6z" fill-rule="evenodd"/>
<path d="M235.2 110.7a1.5 1.5 0 0 1 1.5 1.5h-1.5z" fill-rule="evenodd"/>
</g>
<path d="M229.6 112.2a21.2 21.2 0 0 0 5.6 25.4M229.6 112.2h7.1M235.2 110.7a1.5 1.5 0 0 1 1.5 1.5M235.2 110.7h-4.8l-.8 1.5M235.2 110.7v26.9M236.7 116.3a1.5 1.5 0 0 0 1.5 1.5M236.7 112.2v26.5l-1.5-1.1M238.2 117.8h13.5v10.5h-13.5M238.2 117.8v10.5M251.7 118.9h1.8v8.4h-1.8M238.2 128.3a1.5 1.5 0 0 0-1.5 1.5" fill="none" stroke="#000" stroke-width=".25"/>
<g fill="#fff" stroke="#000" stroke-width=".21">
<path d="M238.2 129.6v.4zM238 129.8h.5z" fill-rule="evenodd"/>
<path d="M238.2 116.1v.4zM238 116.3h.5z" fill-rule="evenodd"/>
</g>
<path d="M226.5 121.2a22.2 22.2 0 0 1 44.4 0 22.2 22.2 0 0 1-44.4 0zM227.5 121.2a21.3 21.3 0 0 1 42.5 0 21.3 21.3 0 0 1-42.5 0z" fill-rule="evenodd" fill="#fff" stroke="#fff" stroke-width="1"/>
<circle cx="248.7" cy="121.2" r="21" fill="none" stroke="#000" stroke-width=".5"/>
<path d="M229.7 113.8h41.4M236.7 108.1h15M236.7 107.1v11.8M251.7 107.1v10.7h33.3M253.5 112.7v6.2h21.7M274.2 111.9v22.4M283.9 110.8v24.5M231.3 124.9l31.3 22.3M251.7 128.3h33.3M253.5 127.3h21.7" fill="none" stroke="#000" stroke-width=".21"/>
<path d="M236.7 108.1l3.5-.6v1.2zM233.2 113.2l3.5 .6-3.5 .5zM248.2 107.5l3.5 .6-3.5 .6zM253.5 113.8l3.5-.6v1.1zM273.6 115.4h1.1l-.5 3.5zM283.3 114.3h1.2l-.6 3.5zM234.5 126.4l2.5 2.5-3.2-1.5zM274.2 127.3l.5 3.5h-1.1zM283.9 128.3l.6 3.5h-1.2z" fill="#000" stroke="#000" stroke-width=".21"/>
<g fill="#f1f3f5">
<circle cx="135.9" cy="125.8" r="16.8"/>
<circle cx="135.9" cy="126.7" r="7.5"/>
<circle cx="135.9" cy="126.7" r="5.8"/>
<circle cx="135.9" cy="126.7" r="4.7"/>
<circle cx="135.9" cy="126.7" r="2.5"/>
</g>
<g fill="none" stroke="#000" stroke-width=".25">
<circle cx="135.9" cy="125.8" r="16.8"/>
<circle cx="135.9" cy="126.7" r="7.5"/>
<circle cx="135.9" cy="126.7" r="5.8"/>
<circle cx="135.9" cy="126.7" r="4.7"/>
<circle cx="135.9" cy="126.7" r="2.5"/>
</g>
<path d="M135.9 126.5v.4zM135.7 126.7h.4z" fill-rule="evenodd" fill="#fff" stroke="#000" stroke-width=".21"/>
<path d="M118.1 125.8a17.8 17.8 0 0 1 35.6 0 17.8 17.8 0 0 1-35.6 0zM119 125.8a16.9 16.9 0 0 1 33.8 0 16.9 16.9 0 0 1-33.8 0z" fill-rule="evenodd" fill="#fff" stroke="#fff" stroke-width="1"/>
<circle cx="135.9" cy="125.8" r="16.7" fill="none" stroke="#000" stroke-width=".5"/>
<path d="M126.5 125.4l45.5 6.1" fill="none" stroke="#000" stroke-width=".21"/>
<path d="M130 125.3l3.4 1.1-3.5 .1zM138.4 127l3.5-.1-.1 1.2z" fill="#000" stroke="#000" stroke-width=".21"/>
<g font-size="6.7">
<text x="155.5" y="16.8">160</text>
<text x="87.2" y="27.6">68,5</text>
<text x="57" y="45.4">12,5</text>
<text x="248.9" y="45.3">15</text>
<text x="146.7" y="50.9">91</text>
<text x="221.1" y="52.3">5</text>
<text x="87.2" y="55.2">5,25</text>
<text x="111.6" y="56.3">3,55</text>
<text x="241.1" y="60.6">1</text>
<text x="117.5" y="75.9" transform="rotate(-90 117.5 75.9)">54</text>
<text x="127.9" y="76.8" transform="rotate(-90 127.9 76.8)">4,13</text>
<text x="25.5" y="83.1" transform="rotate(-90 25.5 83.1)">100</text>
<text x="166.7" y="78.7">1</text>
<text x="40.8" y="84.4" transform="rotate(-90 40.8 84.4)">20,5</text>
<text x="266.1" y="93.5" transform="rotate(-90 266.1 93.5)">10</text>
<text x="188.3" y="107.7">10,77</text>
<text x="242.6" y="106.2">5</text>
<text x="209.9" y="108.8" transform="rotate(-90 209.9 108.8)">9,81</text>
<text x="261.5" y="111.6">5,6</text>
<text x="192.4" y="116.9">36</text>
<text x="214.1" y="122.2" transform="rotate(-90 214.1 122.2)">36</text>
<text x="159.2" y="127.6" transform="rotate(8 159.2 127.6)">⌀1,5</text>
<text x="272" y="127.1" transform="rotate(-90 272 127.1)">2,8</text>
<text x="281.7" y="127.1" transform="rotate(-90 281.7 127.1)">3,5</text>
<text x="253.1" y="137.7" transform="rotate(36 253.1 137.7)">R0,5</text>
</g>
<g font-size="5">
<text x="108" y="161.2">Polylactid</text>
<text x="188" y="161.2">ISO 2768-m</text>
<text x="232.6" y="161.2">1 : 1</text>
<text x="108" y="173.2">05PCBHolder</text>
<text x="188" y="173.2">Leonard Bach</text>
<text x="108" y="185.2">Component Drawing</text>
<text x="108" y="197.2">04</text>
<text x="194.3" y="197.2">EN</text>
<text x="208" y="197.2">08.06.26</text>
<text x="252.4" y="197.2">AAA</text>
<text x="271.1" y="197.2">5 / 8</text>
</g>
<g font-size="3">
<text x="23" y="8.8">1</text>
<text x="72.3" y="8.8">2</text>
<text x="122.3" y="8.8">3</text>
<text x="172.7" y="8.8">4</text>
<text x="222.3" y="8.8">5</text>
<text x="272.3" y="8.8">6</text>
<text x="288.6" y="31.3">A</text>
<text x="288.6" y="81.3">B</text>
<text x="288.3" y="131.3">C</text>
<text x="107.5" y="155.6">Part Material:</text>
<text x="187.5" y="155.6">General tolerances:</text>
<text x="227.5" y="155.6">Scale:</text>
<text x="107.5" y="167.6">Title:</text>
<text x="187.5" y="167.6">Created by:</text>
<text x="247.5" y="167.6">Owner:</text>
<text x="107.5" y="179.6">Document type:</text>
<text x="187.5" y="179.6">Approved by:</text>
<text x="288.6" y="181.3">D</text>
<text x="107.5" y="191.6">Drawing number:</text>
<text x="187.5" y="191.6">Language:</text>
<text x="207.5" y="191.6">Issue date:</text>
<text x="247.5" y="191.6">Revision:</text>
<text x="267.5" y="191.6">Sheet:</text>
<text x="271.8" y="203.8">A4</text>
</g>
</svg>
